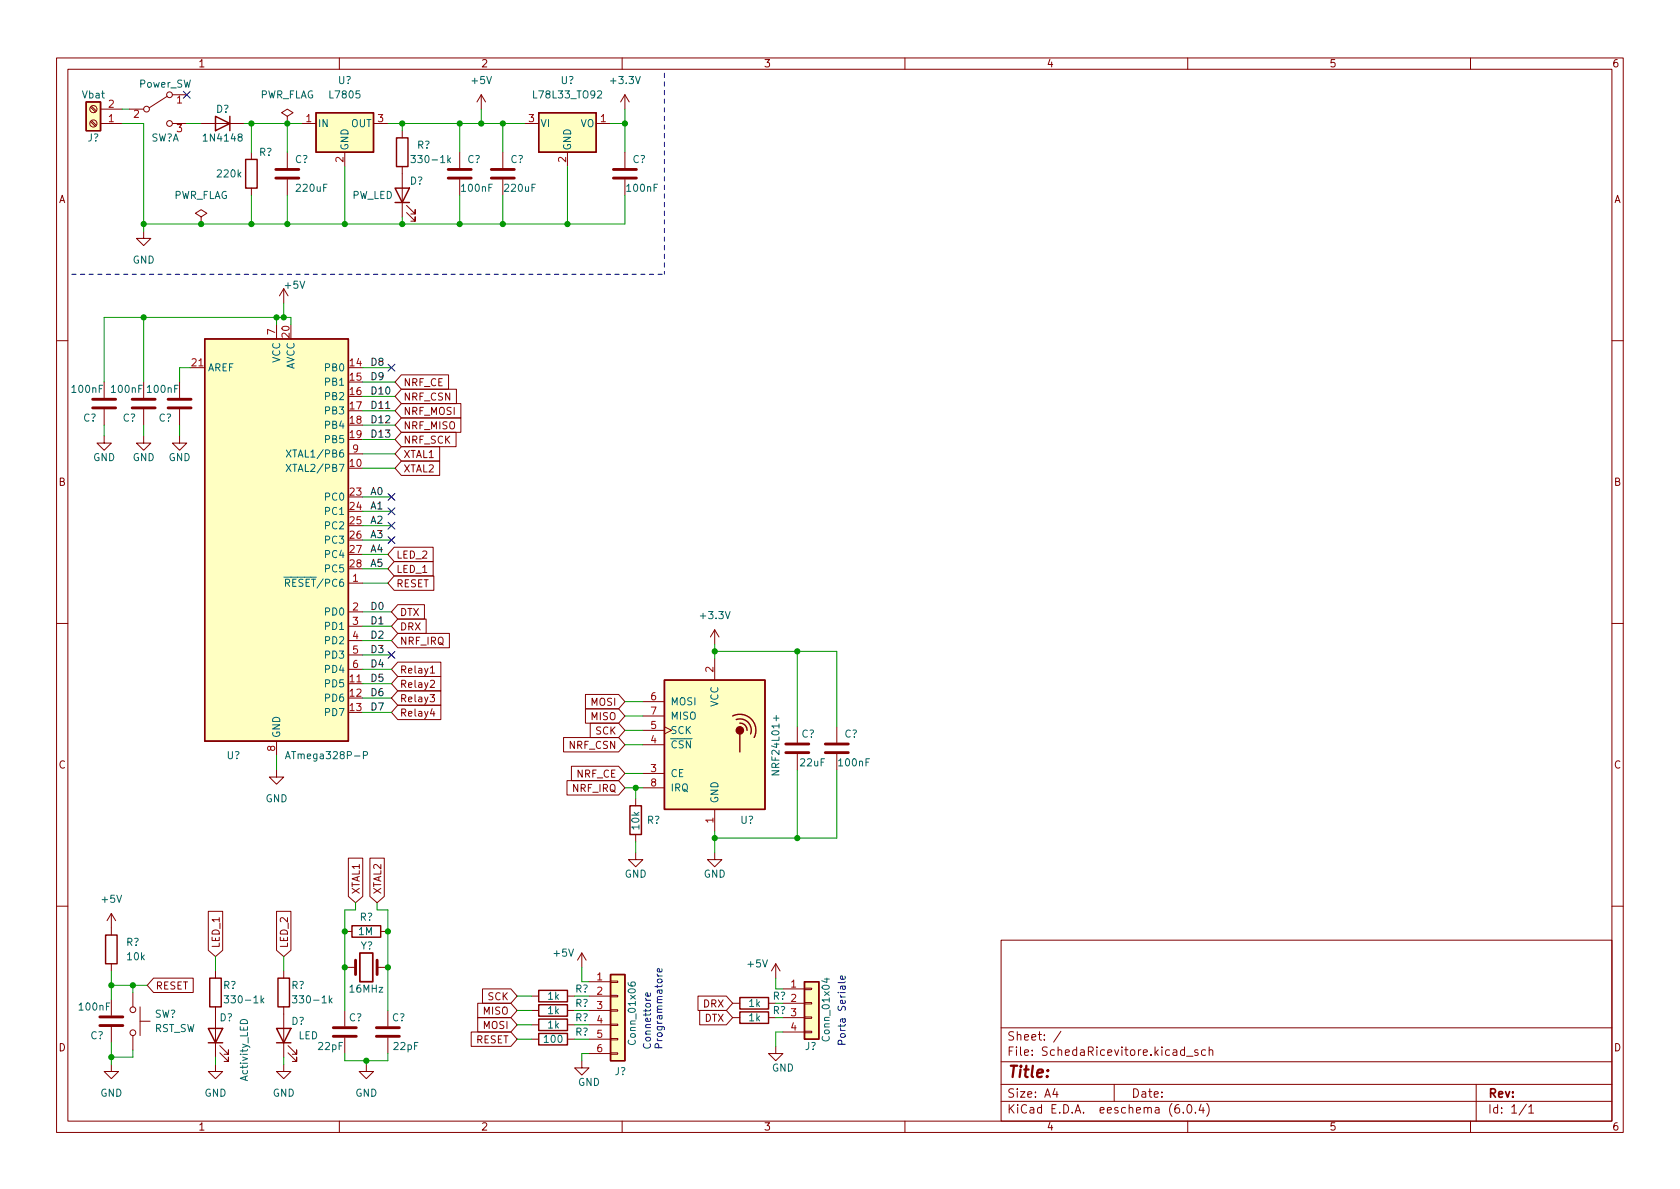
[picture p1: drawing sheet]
<svg xmlns="http://www.w3.org/2000/svg" width="297mm" height="210mm" viewBox="0 0 297 210" stroke-linecap="round" stroke-linejoin="round" font-family="sans-serif">
<g fill="none" stroke="#840000" stroke-width=".18">
<path d="M10 10.2h277v190.1h-277zM12 12.2h273v186.1h-273zM16 19l.9 .8M16.2 18.8l.8 .8M17.8 19.3h3.8M22.9 19.3h2.5M29.6 17l-3.2 2M30.5 16.8h2.5M60 10.2v2M85.1 16.8l-.8 1.2M85.1 16.8v2.5M85.1 16.8l.8 1.2"/>
<path d="M110 10.2v2M110.5 16.8v2.5M110.5 16.8l-.8 1.2M110.5 16.8l.8 1.2M160 10.2v2M210 10.2v2M260 10.2v2M16 21.5l.9 .8M16.2 21.3l.8 .9M17.8 21.8h3.8M30.5 21.8h2.5M35.6 38.3l1-.6-1-.6-1.1 .6 1.1 .6v1.3"/>
<path d="M35.6 39.6h.1M35.6 21.8h7.6M44.4 26.9v1.3M44.4 33.3v1.2M50.8 20.6l1-.7-1-.6-1 .6 1 .7v1.2M50.8 21.8h.1M50.8 26.9v2.8M50.8 31.7v2.8M53.3 21.8h2.6M61 26.9v2.6M66 21.8h2.6M71.1 23.1v1.3"/>
<path d="M71.1 29.5v8.8M71.9 37.6l1.5 1.5v-.8v.8h-.8M71.9 36.3l1.5 1.5v-.7v.7h-.8M81.3 26.9v2.8M81.3 31.7v2.8M88.9 26.9v2.8M88.9 31.7v2.8M92.7 21.8h2.5M100.3 26.9v2.6M105.4 21.8h2.5M110.5 26.9v2.8M110.5 31.7v2.8"/>
<path d="M25.4 40.9v1.3h1.3l-1.3 1.2-1.3-1.2h1.3M48.9 57.4v2.5M50.2 51l-.8 1.3M50.2 51v2.6M50.2 51l.7 1.3M10 60.2h2M18.4 77.1v1.3h1.3l-1.3 1.2-1.3-1.2h1.3M18.4 67.6v2.8M18.4 72.4v2.8M25.4 77.1v1.3h1.3l-1.3 1.2-1.3-1.2h1.3M25.4 67.6v2.8M25.4 72.4v2.8"/>
<path d="M31.7 77.1v1.3h1.3l-1.3 1.2-1.2-1.2h1.2M31.7 67.6v2.8M31.7 72.4v2.8M33.7 65h2.5M71 66.3h8.3v2.5h-8.3l-1.2-1.2zM71 79h6.7v2.5h-6.7l-1.2-1.2zM71 76.4h9.6v2.6h-9.6l-1.2-1.3zM71 68.8h9.7v2.6h-9.7l-1.2-1.3zM71 71.4h10.5v2.5h-10.5l-1.2-1.3zM71 73.9h10.5v2.5h-10.5l-1.2-1.2zM285 60.2h2M61.6 80.3h2.5"/>
<path d="M69.7 99.3h6.9v2.5h-6.9l-1.1-1.2zM69.7 96.8h6.9v2.5h-6.9l-1.1-1.3zM71 81.5h6.7v2.6h-6.7l-1.2-1.3zM10 110.2h2M61.6 103.1h2.5M61.6 108.2h2.5M61.6 110.7h2.5M61.6 113.3h2.5M61.6 115.8h2.5M61.6 118.4h2.5M69.7 101.8h7v2.6h-7l-1.1-1.3zM70.3 119.6h7.6v2.6h-7.6l-1.1-1.3z"/>
<path d="M70.3 117.1h7.6v2.5h-7.6l-1.1-1.2zM70.3 106.9h4.7v2.6h-4.7l-1.1-1.3zM70.3 109.5h5v2.5h-5l-1.1-1.3zM70.3 112h9.2v2.5h-9.2l-1.1-1.2zM76.1 118.1l.4-.3v1.2M76.1 119h.7M126.4 111.4v2.5M126.4 116.5v3.8M126.4 111.4l-.8 1.2M126.4 111.4l.7 1.2M285 110.2h2M48.9 136.1v1.3h1.3l-1.3 1.3-1.3-1.3h1.3"/>
<path d="M48.9 131.1v2.5M61.6 120.9h2.5M70.3 122.2h7.6v2.5h-7.6l-1.1-1.3zM70.3 124.7h7.6v2.5h-7.6l-1.1-1.2zM76 122.8h.8l-.4 .5 .4 .1v.6l-.2 .1-.6-.1M76.1 120.4l.5-.1 .2 .4-.8 .9h.8M76.4 125.3l-.3 .9h.8M99.6 130.4h9.8l1.1 1.3-1.1 1.3h-9.8zM100.2 138h9.2l1.1 1.3-1.1 1.3h-9.2zM101 135.5h8.4l1.1 1.3-1.1 1.2h-8.4zM103.5 125.3h5.9l1.1 1.3-1.1 1.3h-5.9zM103.5 122.8h5.9l1.1 1.3-1.1 1.2h-5.9z"/>
<path d="M104.4 127.9h5l1.1 1.3-1.1 1.2h-5zM113.7 136.8h3.8M113.7 131.7h3.8M113.7 129.2h3.8M113.7 124.1h3.8M113.7 126.6h3.8M113.7 139.3h3.8M117.5 128.5l1.2 .7-1.2 .6M141 128.5v2.8M141 133.3v2.8M148 128.5v2.8M148 133.3v2.8"/>
<path d="M61.6 151.7h2.5v6.8l-1.2 1.1-1.3-1.1zM65.4 151.7h2.5v6.8l-1.2 1.1-1.3-1.1zM112.4 150.7v1.3h1.3l-1.3 1.3-1.3-1.3h1.3M112.4 141.2v1.3M112.4 147.6v1.2M126.4 150.7v1.3h1.2l-1.2 1.3-1.3-1.3h1.3M126.4 143.1v3.8M10 160.2h2M19.7 161.5v3.8M19.7 170.4v1.3M19.7 176.8v2.8M19.7 161.5l-.8 1.3"/>
<path d="M19.7 161.5l.7 1.3M23.5 175.5v2.5M24.8 178v5.1M27.1 173h7.1v2.5h-7.1l-1.1-1.3zM36.8 161.2h2.6v6.8l-1.3 1.2-1.3-1.2zM38.1 171.7v1.3M38.1 178v8.9M48.9 161.2h2.5v6.8l-1.2 1.2-1.3-1.2zM50.2 171.7v1.3M50.2 178v8.9M61 178.7v2.8M61 164.7h1.2"/>
<path d="M61 171.1h1.9M66.7 171.1h1.9M67.3 164.7h1.3M68.6 178.7v2.8M84.5 177.4h5.8l1.1 1.3-1.1 1.3h-5.8zM84.5 180h5.8l1.1 1.2-1.1 1.3h-5.8zM85.3 174.9h5l1.1 1.2-1.1 1.3h-5zM94 176.1h1.2M94 178.7h1.2M100.3 176.1h1.3M100.3 178.7h1.3M102.9 168.5l-.8 1.3"/>
<path d="M102.9 168.5v2.6M102.9 168.5l.7 1.3M104.1 176.1h3.8M104.1 173.6h3.8M104.1 178.7h3.8M107.9 178.6h1.3v.2h-1.3zM107.9 176h1.3v.3h-1.3zM107.9 173.5h1.3v.2h-1.3zM123.4 176.1h5l1.1 1.3-1.1 1.3h-5zM123.7 178.7h4.7l1.1 1.3-1.1 1.2h-4.7zM129.5 177.4h1.3M129.5 180h1.3"/>
<path d="M135.9 177.4h1.3M135.9 180h1.3M137.2 170.4l-.8 1.3M137.2 170.4v2.6M137.2 170.4l.7 1.3M138.4 174.9h3.8M138.4 177.4h3.8M138.4 180h3.8M142.2 179.8h1.3v.3h-1.3zM142.2 177.3h1.3v.2h-1.3zM142.2 174.7h1.3v.3h-1.3zM177 166.3h108v32h-108z"/>
<path d="M285 160.2h2M19.7 188.2v1.3h1.3l-1.3 1.2-1.3-1.2h1.3M19.7 181.6v2.8M23.5 183.1v2.6M24.8 180.6h1.7M38.1 188.2v1.3h1.3l-1.3 1.2-1.3-1.2h1.3M38.9 186.2l1.5 1.5v-.8v.8h-.8M38.9 184.9l1.5 1.5v-.7v.7h-.8M50.2 188.2v1.3h1.2l-1.2 1.2-1.3-1.2h1.3M50.9 186.2l1.6 1.5v-.8v.8h-.8M50.9 184.9l1.6 1.5v-.7v.7h-.8M60 198.3v2"/>
<path d="M61 183.5v2.8M64.8 188.2v1.3h1.2l-1.2 1.2-1.3-1.2h1.3M68.6 183.5v2.8M83.3 182.5h7l1.1 1.3-1.1 1.2h-7zM94 181.2h1.2M94 183.8h1.2M100.3 181.2h1.3M100.3 183.8h1.3M102.9 187.6v1.2h1.2l-1.2 1.3-1.3-1.3h1.3M104.1 181.2h3.8M104.1 183.8h3.8M104.1 186.3h3.8"/>
<path d="M107.9 186.2h1.3v.2h-1.3zM107.9 183.6h1.3v.3h-1.3zM107.9 181.1h1.3v.3h-1.3zM110 198.3v2M137.2 185v1.3h1.2l-1.2 1.3-1.3-1.3h1.3M138.4 182.5h3.8M142.2 182.4h1.3v.2h-1.3zM160 198.3v2M177 194.8h108M177 191.8h108M177 187.8h108M177 181.8h108"/>
<path d="M186.5 192.5l-.4 1h1M186.9 193v1M187.6 182.4l-1.3 1.9M197 191.8v3M208.4 195.3a.59 .59 0 0 0-.7 .7v.5l.2 .3h.4l.2-.1 .1-.5-.2-.2-.4-.1-.3 .3M209.2 196.7v.1M209.4 185.7l-.4-.1-.3 .3v.4l.2 .3h.5M209.4 185.1v1.5M209.8 186.8h1.1M210 198.3v2M210.1 195.4l.1-.1a.81 .81 0 0 1 .6 .7 .81 .81 0 0 1-.3 .8h-.1a.81 .81 0 0 1-.6-.6 .81 .81 0 0 1 .3-.8zM211.4 196.7v.1"/>
<path d="M211.8 185.7l-.4-.1-.2 .2 .1 .3 .5 .1v.4h-.6M212.4 195.3l-.4 1h.9M212.7 195.8v1M213.1 185.7l-.4-.1-.3 .3v.4l.2 .3h.5M213.4 195.1a1.72 1.72 0 0 1 0 2.3M213.8 185.8l.2-.2 .4 .1v.9M213.8 185.1v1.5M260 198.3v2M261 191.8v6.5M269.9 195.3l-1.3 1.9M270.3 195.8l.4-.5v1.5M270.3 196.8h.9"/>
<circle cx="16.5" cy="19.3" r=".63"/>
<circle cx="25.9" cy="19.3" r=".51"/>
<circle cx="30" cy="16.8" r=".51"/>
<circle cx="16.5" cy="21.8" r=".63"/>
<circle cx="30" cy="21.8" r=".51"/>
<circle cx="23.5" cy="178.6" r=".51"/>
<circle cx="23.5" cy="182.6" r=".51"/>
</g>
<g fill="none" stroke="#840000" stroke-width=".51">
<path d="M48.8 31.5h4M48.8 30h4M79.2 31.5h4.1M79.2 30h4.1M86.9 31.5h4M86.9 30h4M108.5 31.5h4M108.5 30h4M16.4 70.6h4M16.4 72.1h4M23.4 70.6h4M23.4 72.1h4"/>
<path d="M29.7 70.6h4.1M29.7 72.1h4.1M138.9 133.1h4.1M138.9 131.6h4.1M145.9 133.1h4.1M145.9 131.6h4.1M17.7 179.8h4M62.9 169.8v2.5M66.7 169.8v2.5M17.7 181.4h4M58.9 181.7h4.1M58.9 183.3h4.1"/>
<path d="M66.5 181.7h4.1M66.5 183.3h4.1"/>
</g>
<g fill="none" stroke="#840000" stroke-width=".25">
<path d="M15.2 18h2.6v5.1h-2.6zM55.9 19.9h10.1v7h-10.1zM95.2 19.9h10.2v7h-10.2zM38.1 20.6l2.5 1.2-2.5 1.3zM40.6 20.6v2.5M43.4 28.2h2.1v5.1h-2.1zM69.8 33.3h2.6l-1.3 2.5zM69.8 35.8h2.6M70.1 24.4h2v5.1h-2zM36.2 59.9h25.4v71.2h-25.4zM117.5 120.3h17.8v22.8h-17.8zM129.5 126.6a2.84 2.84 0 0 1 3.3 .5 2.84 2.84 0 0 1 .5 3.3"/>
<path d="M130.2 127.2a1.99 1.99 0 0 1 2 .5 1.99 1.99 0 0 1 .5 2.1M130.8 127.9a1.23 1.23 0 0 1 1.3 1.3M130.8 129.8v3.2M111.4 142.5h2v5.1h-2zM18.7 165.3h2v5.1h-2zM37.1 173h2v5h-2zM49.1 173h2.1v5h-2.1zM62.2 163.7h5.1v2h-5.1zM95.2 175.1h5.1v2.1h-5.1zM95.2 177.7h5.1v2h-5.1zM107.9 172.3h2.6v15.3h-2.6zM130.8 176.4h5.1v2h-5.1z"/>
<path d="M130.8 178.9h5.1v2.1h-5.1zM142.2 173.6h2.6v10.2h-2.6zM36.8 181.9h2.6l-1.3 2.5zM36.8 184.4h2.6M48.9 181.9h2.5l-1.2 2.5zM48.9 184.4h2.5M95.2 180.2h5.1v2h-5.1zM95.2 182.7h5.1v2.1h-5.1z"/>
</g>
<g fill="none" stroke="#006464" stroke-width=".18">
<path d="M72.7 27.5h.7l-.4 .5 .4 .1v.5l-.2 .2-.5-.2M79.3 28.3l.4 .5M79.7 27.9l-.5 .5M50.6 79.6l.9 1.2M51.5 79.6l-.9 1.2M50.6 82.1l.9 1.3M51.5 82.1l-.9 1.3M50.5 134.2l.4-1.3 .4 1.3M50.6 133.8h.6M64.3 133.6l.6-.1 .1-.2-.1-.3-.6-.1v1.3M39.6 176.1h.8l-.4 .5 .4 .1v.5l-.2 .2-.6-.2M46.3 176.9l.3 .5"/>
<path d="M46.6 176.5l-.4 .5M51.7 176.1h.8l-.4 .5 .3 .1v.5l-.2 .2-.5-.2M58.3 176.9l.4 .5M58.7 176.5l-.5 .5M111.1 173.8v.3a.86 .86 0 0 0 1.2 0l-.1-.4-.4-.1-.3 .3 .1 .3 .2 .2M145.8 173.1h.8M146.2 172.9v.8l-.9-.3M42.7 180.4a.66 .66 0 0 1 .7-.1 .66 .66 0 0 1 .4 .7h-1.3z"/>
</g>
<g fill="#ffffc2" stroke="#ffffc2" stroke-width=".18">
<path d="M55.9 19.9h10.1v7h-10.1z"/>
<path d="M15.2 18h2.6v5.1h-2.6z"/>
<path d="M36.2 59.9h25.4v71.2h-25.4z"/>
<path d="M142.2 173.6h2.6v10.2h-2.6z"/>
<path d="M107.9 172.3h2.6v15.3h-2.6z"/>
<path d="M117.5 120.3h17.8v22.8h-17.8z"/>
<path d="M95.2 19.9h10.2v7h-10.2z"/>
</g>
<path d="M63.6 168.5h2.3v5.1h-2.3z" fill="none" stroke="#840000" stroke-width=".3"/>
<circle cx="130.8" cy="129.2" r=".63" fill="#840000" stroke="#840000" stroke-width=".25"/>
<path d="M68.2 72.2h.7" fill="none" stroke="#0f0f0f" stroke-width=".18"/>
<path d="M115 175.6v.4l-.2 .2-.6-.1v-.5h.3l.1 .6M116.2 172.2l.3 .4M116.2 172.6h.9M117 171.3l.1 .4-.2 .2-.6-.1v-.5h.2l.1 .6M149.4 172.6l.1 .4-.2 .2-.6-.1v-.5h.2l.1 .6M149.5 173.6l-.2 .2h-1.1" fill="none" stroke="#0000c2" stroke-width=".18"/>
<path d="M117.5 12.9v35.6M12.7 48.5h104.8" fill="none" stroke="#0000c2" stroke-width=".18" stroke-dasharray=".8 .8"/>
<g fill="none" stroke="#009600" stroke-width=".18">
<path d="M21.6 19.3h1.3M85.1 19.3v2.5M110.5 19.3v7.6M21.6 21.8h3.8v19.1M33 21.8h2.6M43.2 21.8h10.1M44.4 21.8v5.1M44.4 34.5v5.1M50.8 21.8v5.1M50.8 34.5v5.1M61 29.5v10.1M68.6 21.8h24.1"/>
<path d="M71.1 21.8v1.3M71.1 38.3v1.3M81.3 21.8v5.1M81.3 34.5v5.1M88.9 21.8v5.1M88.9 34.5v5.1M100.3 29.5v10.1M107.9 21.8h2.6M110.5 34.5v5.1h-85.1M25.4 56.1v11.5M48.9 56.1v1.3M50.2 53.6v2.5"/>
<path d="M51.4 57.4v-1.3h-33v11.5M18.4 75.2v1.9M25.4 75.2v1.9M31.7 75.2v1.9M33.7 65h-2v2.6M64.1 65h5.1M64.1 72.6h5.7M64.1 75.2h5.7M64.1 70.1h5.7M64.1 67.6h5.7M64.1 77.7h5.7M64.1 90.4h5.1"/>
<path d="M64.1 93h5.1M64.1 98h4.5M64.1 95.5h5.1M64.1 87.9h5.1M64.1 82.8h5.7M64.1 80.3h5.7M64.1 100.6h4.5M64.1 103.1h4.5M64.1 108.2h5.1M64.1 115.8h5.1M64.1 110.7h5.1M64.1 118.4h5.1"/>
<path d="M64.1 113.3h5.1M126.4 113.9v2.6M126.4 115.2h21.6v13.3M141 115.2v13.3M48.9 133.6v2.5M64.1 123.4h5.1M64.1 120.9h5.1M64.1 126h5.1M110.5 139.3h3.2M110.5 124.1h3.2M110.5 126.6h3.2M110.5 136.8h3.2"/>
<path d="M110.5 129.2h3.2M110.5 131.7h3.2M112.4 139.3v1.9M141 136.1v12.1M148 136.1v12.1h-21.6M62.9 159.6v1.3h-1.9v17.8M66.7 159.6v1.3h1.9v17.8M112.4 148.8v1.9M126.4 146.9v3.8M19.7 171.7v5.1M19.7 174.2h6.3M23.5 174.2v1.3"/>
<path d="M38.1 169.2v2.5M50.2 169.2v2.5M91.4 178.7h2.6M91.4 176.1h2.6M102.9 171.1v2.5h1.2M137.2 173v1.9h1.2M19.7 184.4v3.8M23.5 185.7v1.2h-3.8M38.1 186.9v1.3M50.2 186.9v1.3M61 186.3v1.3h7.6v-1.3M64.8 187.6v.6"/>
<path d="M91.4 183.8h2.6M91.4 181.2h2.6M101.6 183.8h2.5M101.6 181.2h2.5M104.1 186.3h-1.2v1.3M138.4 182.5h-1.2v2.5"/>
</g>
<g fill="none" stroke="#000084" stroke-width=".18">
<path d="M32.4 16.1l1.2 1.3M33.6 16.1l-1.2 1.3M68.6 64.4l1.2 1.2M69.8 64.4l-1.2 1.2M68.6 92.3l1.2 1.3M68.6 87.3l1.2 1.2M68.6 94.9l1.2 1.2M68.6 89.8l1.2 1.2M69.8 92.3l-1.2 1.3M69.8 87.3l-1.2 1.2M69.8 94.9l-1.2 1.2M69.8 89.8l-1.2 1.2"/>
<path d="M68.6 115.2l1.2 1.2M69.8 115.2l-1.2 1.2"/>
</g>
<g fill="#009600" stroke="#009600" stroke-width=".18">
<circle cx="50.8" cy="21.8" r=".46"/>
<circle cx="44.4" cy="39.6" r=".46"/>
<circle cx="50.8" cy="39.6" r=".46"/>
<circle cx="35.6" cy="39.6" r=".46"/>
<circle cx="25.4" cy="39.6" r=".46"/>
<circle cx="44.4" cy="21.8" r=".46"/>
<circle cx="48.9" cy="56.1" r=".46"/>
<circle cx="50.2" cy="56.1" r=".46"/>
<circle cx="25.4" cy="56.1" r=".46"/>
<circle cx="71.1" cy="21.8" r=".46"/>
<circle cx="61" cy="39.6" r=".46"/>
<circle cx="81.3" cy="39.6" r=".46"/>
<circle cx="71.1" cy="39.6" r=".46"/>
<circle cx="85.1" cy="21.8" r=".46"/>
<circle cx="81.3" cy="21.8" r=".46"/>
<circle cx="88.9" cy="39.6" r=".46"/>
<circle cx="100.3" cy="39.6" r=".46"/>
<circle cx="88.9" cy="21.8" r=".46"/>
<circle cx="110.5" cy="21.8" r=".46"/>
<circle cx="68.6" cy="164.7" r=".46"/>
<circle cx="23.5" cy="174.2" r=".46"/>
<circle cx="19.7" cy="186.9" r=".46"/>
<circle cx="19.7" cy="174.2" r=".46"/>
<circle cx="61" cy="164.7" r=".46"/>
<circle cx="68.6" cy="171.1" r=".46"/>
<circle cx="112.4" cy="139.3" r=".46"/>
<circle cx="126.4" cy="148.2" r=".46"/>
<circle cx="141" cy="148.2" r=".46"/>
<circle cx="64.8" cy="187.6" r=".46"/>
<circle cx="61" cy="171.1" r=".46"/>
<circle cx="141" cy="115.2" r=".46"/>
<circle cx="126.4" cy="115.2" r=".46"/>
</g>
<text font-size="2.8" fill="#840000" x="178" y="190.6">Title:</text>
<g font-size="2.1" fill="#840000">
<text x="178" y="184">Sheet: /</text>
<text x="178" y="186.7">File: SchedaRicevitore.kicad_sch</text>
<text x="178" y="196.9">KiCad E.D.A. eeschema (6.0.4)</text>
<text x="178" y="194.1">Size: A4</text>
<text x="200" y="194.1">Date:</text>
<text x="263" y="194.1">Rev:</text>
<text x="263" y="196.9">Id: 1/1</text>
</g>
<g font-size="1.8" fill="#840000">
<text x="35" y="11.9">1</text>
<text x="85" y="11.9">2</text>
<text x="135" y="11.9">3</text>
<text x="185" y="11.9">4</text>
<text x="235" y="11.9">5</text>
<text x="285" y="11.9">6</text>
<text x="10.3" y="35.9">A</text>
<text x="285.3" y="35.9">A</text>
<text x="71.3" y="68.3">NRF_CE</text>
<text x="71.3" y="70.8">NRF_CSN</text>
<text x="71.3" y="73.4">NRF_MOSI</text>
<text x="71.3" y="75.9">NRF_MISO</text>
<text x="71.3" y="83.5">XTAL2</text>
<text x="71.3" y="81">XTAL1</text>
<text x="71.3" y="78.4">NRF_SCK</text>
<text x="10.3" y="85.9">B</text>
<text x="285.3" y="85.9">B</text>
<text x="70" y="101.3">LED_1</text>
<text x="70" y="98.8">LED_2</text>
<text x="70" y="103.8">RESET</text>
<text x="70.6" y="108.9">DTX</text>
<text x="70.6" y="111.5">DRX</text>
<text x="70.6" y="119.1">Relay1</text>
<text x="70.6" y="114">NRF_IRQ</text>
<text x="70.6" y="121.6">Relay2</text>
<text x="70.6" y="124.2">Relay3</text>
<text x="104.5" y="124.8">MOSI</text>
<text x="70.6" y="126.7">Relay4</text>
<text x="104.5" y="127.3">MISO</text>
<text x="105.3" y="129.9">SCK</text>
<text x="10.3" y="135.9">C</text>
<text x="100.7" y="132.4">NRF_CSN</text>
<text x="102" y="137.5">NRF_CE</text>
<text x="285.3" y="135.9">C</text>
<text x="101.3" y="140">NRF_IRQ</text>
<text x="63.6" y="158.2" transform="rotate(-90 63.6 158.2)">XTAL1</text>
<text x="67.4" y="158.2" transform="rotate(-90 67.4 158.2)">XTAL2</text>
<text x="38.8" y="167.7" transform="rotate(-90 38.8 167.7)">LED_1</text>
<text x="50.9" y="167.7" transform="rotate(-90 50.9 167.7)">LED_2</text>
<text x="27.5" y="175">RESET</text>
<text x="85.5" y="179.4">MISO</text>
<text x="86.3" y="176.9">SCK</text>
<text x="124.4" y="178.1">DRX</text>
<text x="10.3" y="185.9">D</text>
<text x="84.1" y="184.5">RESET</text>
<text x="85.5" y="181.9">MOSI</text>
<text x="124.6" y="180.7">DTX</text>
<text x="285.3" y="185.9">D</text>
<text x="35" y="199.9">1</text>
<text x="85" y="199.9">2</text>
<text x="135" y="199.9">3</text>
<text x="185" y="199.9">4</text>
<text x="235" y="199.9">5</text>
<text x="285" y="199.9">6</text>
</g>
<g font-size="1.8" fill="#006464">
<text x="14.6" y="17.4">Vbat</text>
<text x="24.6" y="15.5">Power_SW</text>
<text x="45.8" y="17.4">PWR_FLAG</text>
<text x="58.5" y="17.4">L7805</text>
<text x="59.8" y="14.9">U?</text>
<text x="83.5" y="14.9">+5V</text>
<text x="94.6" y="17.4">L78L33_TO92</text>
<text x="99.2" y="14.9">U?</text>
<text x="108.2" y="14.9">+3.3V</text>
<text x="38.2" y="19.9">D?</text>
<text x="56.1" y="22.5">IN</text>
<text x="62.1" y="22.5">OUT</text>
<text x="95.5" y="22.5">VI</text>
<text x="102.6" y="22.5">VO</text>
<text x="15.5" y="25">J?</text>
<text x="26.6" y="25">SW?A</text>
<text x="36.3" y="25">1N4148</text>
<text x="45.8" y="27.6">R?</text>
<text x="52.1" y="28.8">C?</text>
<text x="61.6" y="26.7" transform="rotate(-90 61.6 26.7)">GND</text>
<text x="73.4" y="28.8">330-1k</text>
<text x="73.7" y="26.3">R?</text>
<text x="82.6" y="28.8">C?</text>
<text x="90.2" y="28.8">C?</text>
<text x="101" y="26.7" transform="rotate(-90 101 26.7)">GND</text>
<text x="111.8" y="28.8">C?</text>
<text x="30.6" y="35.2">PWR_FLAG</text>
<text x="38.5" y="31.4">220k</text>
<text x="52.5" y="33.9">220uF</text>
<text x="62.2" y="35.2">PW_LED</text>
<text x="72.5" y="32.6">D?</text>
<text x="81.7" y="33.9">100nF</text>
<text x="89.4" y="33.9">220uF</text>
<text x="110.9" y="33.9">100nF</text>
<text x="23.4" y="46.6">GND</text>
<text x="50.5" y="51">+5V</text>
<text x="36.7" y="65.7">AREF</text>
<text x="49.5" y="64.2" transform="rotate(-90 49.5 64.2)">VCC</text>
<text x="52.1" y="65.5" transform="rotate(-90 52.1 65.5)">AVCC</text>
<text x="57.6" y="65.7">PB0</text>
<text x="12.8" y="69.5">100nF</text>
<text x="19.8" y="69.5">100nF</text>
<text x="26.2" y="69.5">100nF</text>
<text x="57.6" y="68.2">PB1</text>
<text x="57.6" y="70.7">PB2</text>
<text x="14.7" y="74.5">C?</text>
<text x="21.7" y="74.5">C?</text>
<text x="28" y="74.5">C?</text>
<text x="57.6" y="73.3">PB3</text>
<text x="57.6" y="75.8">PB4</text>
<text x="16.4" y="81.5">GND</text>
<text x="23.4" y="81.5">GND</text>
<text x="29.8" y="81.5">GND</text>
<text x="51.6" y="83.4">XTAL2/PB7</text>
<text x="51.6" y="80.9">XTAL1/PB6</text>
<text x="57.6" y="78.4">PB5</text>
<text x="57.6" y="88.5">PC0</text>
<text x="57.6" y="91.1">PC1</text>
<text x="57.6" y="93.6">PC2</text>
<text x="57.6" y="96.1">PC3</text>
<text x="57.6" y="98.7">PC4</text>
<text x="57.6" y="101.2">PC5</text>
<text x="49.9" y="103.8">~{RESET}/PC6</text>
<text x="57.6" y="108.8">PD0</text>
<text x="57.6" y="111.4">PD1</text>
<text x="57.6" y="113.9">PD2</text>
<text x="124" y="109.5">+3.3V</text>
<text x="57.6" y="116.5">PD3</text>
<text x="57.6" y="119">PD4</text>
<text x="57.6" y="121.5">PD5</text>
<text x="57.6" y="124.1">PD6</text>
<text x="118.5" y="124.7">MOSI</text>
<text x="127" y="125" transform="rotate(-90 127 125)">VCC</text>
<text x="49.5" y="130.6" transform="rotate(-90 49.5 130.6)">GND</text>
<text x="57.6" y="126.6">PD7</text>
<text x="118.5" y="129.8">SCK</text>
<text x="118.5" y="127.2">MISO</text>
<text x="141.7" y="130.4">C?</text>
<text x="149.3" y="130.4">C?</text>
<text x="40.1" y="134.2">U?</text>
<text x="51.3" y="134.2">ATmega328P-P</text>
<text x="118.5" y="137.4">CE</text>
<text x="118.5" y="132.3">~{CSN}</text>
<text x="137.8" y="136.6" transform="rotate(-90 137.8 136.6)">NRF24L01+</text>
<text x="141.6" y="135.5">22uF</text>
<text x="148.4" y="135.5">100nF</text>
<text x="46.9" y="141.9">GND</text>
<text x="118.5" y="139.9">IRQ</text>
<text x="127" y="142.1" transform="rotate(-90 127 142.1)">GND</text>
<text x="113" y="146.6" transform="rotate(-90 113 146.6)">10k</text>
<text x="114.4" y="145.7">R?</text>
<text x="130.9" y="145.7">U?</text>
<text x="110.4" y="155.2">GND</text>
<text x="124.4" y="155.2">GND</text>
<text x="18.1" y="159.6">+5V</text>
<text x="22.3" y="167.3">R?</text>
<text x="63.4" y="165.3">1M</text>
<text x="63.6" y="162.8">R?</text>
<text x="63.7" y="167.9">Y?</text>
<text x="22.6" y="169.8">10k</text>
<text x="98" y="169.2">+5V</text>
<text x="132.3" y="171.1">+5V</text>
<text x="14.1" y="178.7">100nF</text>
<text x="27.3" y="180">SW?</text>
<text x="39.4" y="174.9">R?</text>
<text x="40.4" y="177.4">330-1k</text>
<text x="51.5" y="174.9">R?</text>
<text x="52.5" y="177.4">330-1k</text>
<text x="62" y="175.5">16MHz</text>
<text x="96.9" y="176.8">1k</text>
<text x="96.9" y="179.3">1k</text>
<text x="101.7" y="175.5">R?</text>
<text x="132.4" y="178">1k</text>
<text x="16" y="183.8">C?</text>
<text x="27.2" y="182.5">RST_SW</text>
<text x="38.8" y="180.6">D?</text>
<text x="51.5" y="181.2">D?</text>
<text x="52.7" y="183.8">LED</text>
<text x="56.4" y="185.7">22pF</text>
<text x="61.7" y="180.6">C?</text>
<text x="69.3" y="180.6">C?</text>
<text x="69.7" y="185.7">22pF</text>
<text x="96.3" y="184.4">100</text>
<text x="96.9" y="181.9">1k</text>
<text x="101.7" y="183.1">R?</text>
<text x="112.4" y="184.4" transform="rotate(-90 112.4 184.4)">Conn_01x06</text>
<text x="132.4" y="180.6">1k</text>
<text x="142.3" y="185.7">J?</text>
<text x="146.7" y="183.8" transform="rotate(-90 146.7 183.8)">Conn_01x04</text>
<text x="43.8" y="191.1" transform="rotate(-90 43.8 191.1)">Activity_LED</text>
<text x="108.7" y="190.1">J?</text>
<text x="136.5" y="189.5">GND</text>
<text x="17.7" y="193.9">GND</text>
<text x="36.1" y="193.9">GND</text>
<text x="48.2" y="193.9">GND</text>
<text x="62.8" y="193.9">GND</text>
<text x="102.2" y="192">GND</text>
</g>
<g font-size="1.8" fill="#a90000">
<text x="19.2" y="21.6">1</text>
<text x="19.2" y="19">2</text>
<text x="23.6" y="20.8">2</text>
<text x="31.3" y="18.3">1</text>
<text x="31.3" y="23.4">3</text>
<text x="54.1" y="21.6">1</text>
<text x="66.8" y="21.6">3</text>
<text x="93.5" y="21.6">3</text>
<text x="106.2" y="21.6">1</text>
<text x="60.7" y="28.7" transform="rotate(-90 60.7 28.7)">2</text>
<text x="100.1" y="28.7" transform="rotate(-90 100.1 28.7)">2</text>
<text x="48.6" y="59.2" transform="rotate(-90 48.6 59.2)">7</text>
<text x="51.2" y="59.7" transform="rotate(-90 51.2 59.7)">20</text>
<text x="33.9" y="64.8">21</text>
<text x="61.9" y="64.8">14</text>
<text x="61.9" y="67.3">15</text>
<text x="61.9" y="69.8">16</text>
<text x="61.9" y="72.4">17</text>
<text x="61.9" y="74.9">18</text>
<text x="61.9" y="77.5">19</text>
<text x="61.9" y="82.5">10</text>
<text x="62.4" y="80">9</text>
<text x="61.9" y="87.6">23</text>
<text x="61.9" y="90.2">24</text>
<text x="61.9" y="92.7">25</text>
<text x="61.9" y="95.2">26</text>
<text x="61.9" y="97.8">27</text>
<text x="61.9" y="100.3">28</text>
<text x="62.4" y="102.9">1</text>
<text x="62.4" y="107.9">2</text>
<text x="62.4" y="110.5">3</text>
<text x="62.4" y="113">4</text>
<text x="62.4" y="115.6">5</text>
<text x="62.4" y="118.1">6</text>
<text x="126.1" y="118.9" transform="rotate(-90 126.1 118.9)">2</text>
<text x="61.9" y="120.6">11</text>
<text x="61.9" y="123.2">12</text>
<text x="61.9" y="125.7">13</text>
<text x="115.1" y="123.8">6</text>
<text x="115.1" y="131.4">4</text>
<text x="115.1" y="128.9">5</text>
<text x="115.1" y="126.4">7</text>
<text x="48.6" y="132.8" transform="rotate(-90 48.6 132.8)">8</text>
<text x="115.1" y="136.5">3</text>
<text x="115.1" y="139.1">8</text>
<text x="126.1" y="145.5" transform="rotate(-90 126.1 145.5)">1</text>
<text x="105.6" y="173.3">1</text>
<text x="105.6" y="175.9">2</text>
<text x="105.6" y="178.4">3</text>
<text x="139.8" y="174.6">1</text>
<text x="105.6" y="181">4</text>
<text x="105.6" y="183.5">5</text>
<text x="139.8" y="182.2">4</text>
<text x="105.6" y="186">6</text>
</g>
<g font-size="1.8" fill="#0f0f0f">
<text x="65.4" y="64.7">D8</text>
<text x="65.4" y="69.7">D10</text>
<text x="65.4" y="67.2">D9</text>
<text x="65.4" y="72.3">D11</text>
<text x="65.4" y="77.4">D13</text>
<text x="65.4" y="74.8">D12</text>
<text x="65.4" y="87.5">A0</text>
<text x="65.4" y="92.6">A2</text>
<text x="65.4" y="95.1">A3</text>
<text x="65.4" y="90.1">A1</text>
<text x="65.4" y="100.2">A5</text>
<text x="65.4" y="97.7">A4</text>
<text x="65.4" y="107.8">D0</text>
<text x="65.4" y="110.4">D1</text>
<text x="65.4" y="112.9">D2</text>
<text x="65.4" y="115.5">D3</text>
<text x="65.4" y="118">D4</text>
<text x="65.4" y="125.6">D7</text>
<text x="65.4" y="123.1">D6</text>
<text x="65.4" y="120.5">D5</text>
</g>
<g font-size="1.8" fill="#009600">
<text x="101.7" y="178">R?</text>
<text x="136.6" y="176.8">R? 2</text>
<text x="136.6" y="179.3">R? 3</text>
<text x="101.7" y="180.6">R?</text>
</g>
<g font-size="1.8" fill="#0000c2">
<text x="115.1" y="185.7" transform="rotate(-90 115.1 185.7)">Connettore</text>
<text x="117.1" y="185.7" transform="rotate(-90 117.1 185.7)">Programmatore</text>
<text x="149.5" y="185" transform="rotate(-90 149.5 185)">Porta Seriale</text>
</g>
</svg>
